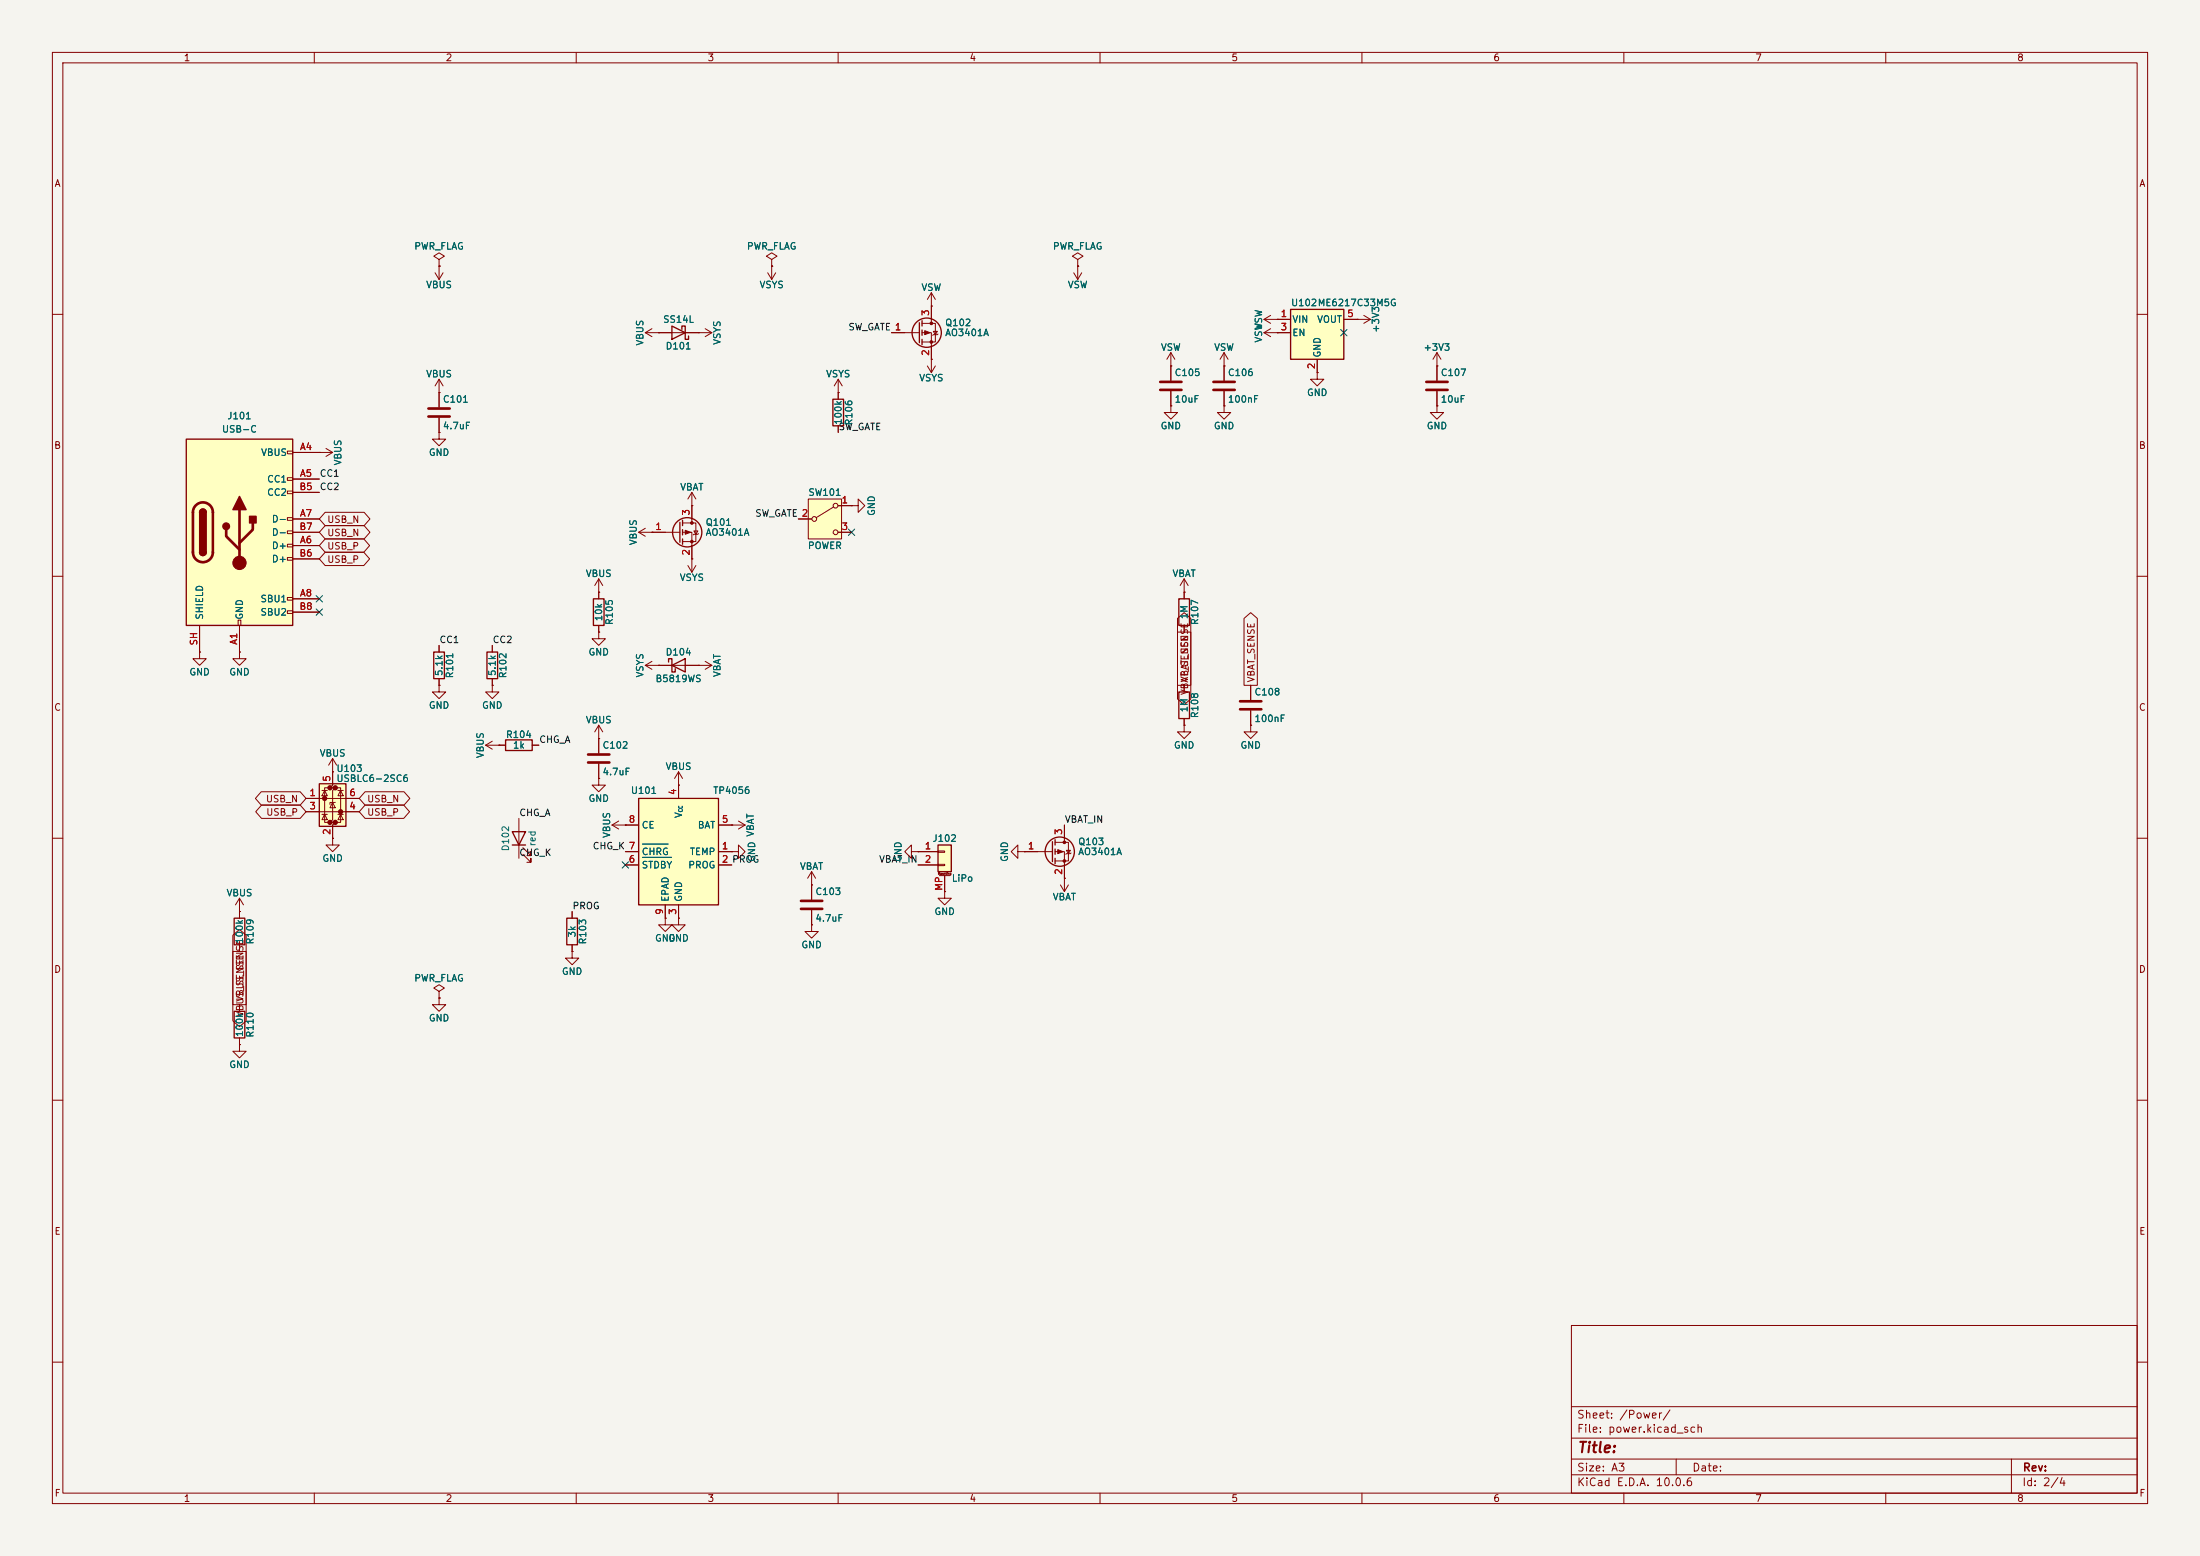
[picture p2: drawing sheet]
<svg xmlns="http://www.w3.org/2000/svg" width="420mm" height="297mm" viewBox="0 0 420 297" stroke-linecap="round" stroke-linejoin="round" font-family="sans-serif">
<path d="M0 0h420v297h-420z" fill="#f5f4ef" stroke="#f5f4ef" stroke-width=".19"/>
<g fill="none" stroke="#840000" stroke-width=".19">
<path d="M10 10h400v277h-400zM12 12h396v273h-396zM60 10v2M110 10v2M160 10v2M210 10v2M260 10v2M310 10v2M360 10v2M83.1 52.1l.7 1.2M83.8 50.8h.1M83.8 50.8v2.5"/>
<path d="M84.6 52.1l-.8 1.2M10 60h2M408 60h2M130.3 99.8h2.5v3.6h-2.5M132.1 96.5h.1M132.1 94v5.8M132.1 94l-.8 1.3M132.1 94l.7 1.3M10 110h2M114.3 113v1.3M114.3 119.4v1.3M124.5 101.6h5.3"/>
<path d="M130.3 101.6h1.8v7.6M131.3 108l.8 1.2M132.1 106.7h.1M132.5 101.3h.7l-.4 .7zM132.8 108l-.7 1.2M133.3 101.9l-1 .2M408 110h2M114.3 120.7v1.2h1.3l-1.3 1.3-1.3-1.3h1.3M114.3 120.7h.1M123.2 127h12.7M123.2 127l1.3 .8M124.5 126.2l-1.3 .8"/>
<path d="M125.7 127h.1M133.3 127h.1M134.6 126.2l1.3 .8M135.9 127l-1.3 .8M10 160h2M139.7 157.5h.1M139.7 157.5h2.5M141 156.7l1.2 .8M142.2 157.5l-1.2 .7M408 160h2M45.7 174h.1M45.7 171.5l-.7 1.2"/>
<path d="M45.7 171.5l.8 1.2M45.7 171.5v2.5M127 175.3v1.2h1.3l-1.3 1.3-1.3-1.3h1.3M127 175.3h.1M129.5 175.3v1.2h1.3l-1.3 1.3-1.2-1.3h1.2M129.5 175.3h.1M139.7 162.6h1.3v-1.3l1.2 1.3-1.2 1.2v-1.2M139.7 162.6h.1M10 210h2M408 210h2M300 253h108v32h-108zM10 260h2"/>
<path d="M300 278.5h108M300 274.5h108M300 268.5h108M320 278.5v3M384 278.5v6.5M408 260h2M60 285v2M110 285v2M160 285v2M210 285v2M260 285v2M300 281.5h108"/>
<path d="M310 285v2M360 285v2"/>
</g>
<g fill="none" stroke="#840000" stroke-width=".25">
<path d="M129.8 99.7v3.8M130.3 99.3v1M113.3 114.3h2v5.1h-2zM130.3 101.1v1M130.3 102.9v1M127.6 126.4v-.7h.7v2.6h.6v-.7M128.3 127l2.5-1.3v2.6z"/>
<circle cx="131.2" cy="101.6" r="2.79"/>
</g>
<g fill="#840000" stroke="#840000" stroke-width=".19">
<path d="M130.8 101.2l1 .4-1 .4z"/>
<circle cx="132.1" cy="99.8" r=".25"/>
<circle cx="132.1" cy="103.4" r=".25"/>
</g>
<path d="M121.9 152.4h15.3v20.3h-15.3z" fill="#ffffc2"/>
<path d="M128.3 62.2l2.5 1.3-2.5 1.3zM130.2 62.9v-.7h.6v2.6h.6v-.7M159 76.2h2v5.1h-2zM121.9 152.4h15.3v20.3h-15.3z" fill="none" stroke="#840000" stroke-width=".25"/>
<g fill="none" stroke="#840000" stroke-width=".19">
<path d="M123.2 63.5l1.3 .8M123.2 63.5h10.1M124.5 62.7l-1.3 .8M125.7 63.5h.1M160 74.9v1.3M160 81.3v1.3M162.6 96.5h1.2v-1.2l1.3 1.2-1.3 1.3v-1.3M162.6 96.5h.1M119.4 157.5h2.5M129.5 149.9v2.5M137.2 157.5h2.5M119.4 162.6h2.5"/>
<path d="M119.4 165.1h2.5M127 172.7v2.6M129.5 172.7v2.6M137.2 162.6h2.5M137.2 165.1h2.5"/>
</g>
<path d="M122.7 163.7h5.5M122.7 161.1h4.8" fill="none" stroke="#006464" stroke-width=".19"/>
<path d="M154.3 95.3h6.4v7.6h-6.4z" fill="#ffffc2"/>
<g fill="none" stroke="#840000" stroke-width=".19">
<path d="M146.6 52.1l.7 1.2M147.3 49.5l1-.6-1-.6-1 .6 1 .6v1.3M147.3 50.8h.1M147.3 50.8v2.5M148.1 52.1l-.8 1.2M177.8 58.4h.1M177.8 55.9v5.8M177.8 55.9l-.8 1.3M177.8 55.9l.8 1.3M133.3 63.5h.1M133.3 63.5h2.6M134.6 62.7l1.3 .8"/>
<path d="M135.9 63.5l-1.3 .8M160 74.9h.1M160 72.4l-.7 1.3M160 72.4l.8 1.3M160 72.4v2.5M170.2 63.5h5.3M176 61.7h2.6v3.6h-2.6M176 63.5h1.8v7.6M177 69.9l.8 1.2M177.8 68.6h.1M178.2 63.2h.7l-.3 .7zM178.6 69.9l-.8 1.2"/>
<path d="M179.1 63.8l-1 .2M233.7 69.9h.1M233.7 77.5v1.2h1.2l-1.2 1.3-1.3-1.3h1.3M233.7 77.5h.1M233.7 67.3v5.3M233.7 74.7v2.8M233.7 67.3l-.8 1.3M233.7 67.3l.7 1.3M241.3 63.5h2.5M241.3 61l1.3 .7M241.3 61h2.5M241.3 63.5l1.3 .8"/>
<path d="M242.6 60.2l-1.3 .8M242.6 62.7l-1.3 .8M243.8 61h.1M243.8 63.5h.1M152.4 99.1h2.5M154.3 95.3h6.4v7.6h-6.4zM159.1 96.8l-3.3 2M160 96.5h2.6M160 101.6h2.6M226.1 113h.1M226.1 110.5v3.8M226.1 119.4v1.3"/>
<path d="M226.1 110.5l-.8 1.3M226.1 110.5l.7 1.3M114.3 138.4l-.8 1.3M114.3 138.4l.8 1.3M114.3 138.4v5.4M226.1 138.4v1.3h1.2l-1.2 1.3-1.3-1.3h1.3M226.1 138.4h.1M226.1 130.8v1.3M226.1 137.2v1.2M238.8 138.4v1.3h1.2l-1.2 1.3-1.3-1.3h1.3M238.8 138.4h.1M238.8 130.8v2.8"/>
<path d="M238.8 135.6v2.8M114.3 141h.1M114.3 148.6v1.3h1.3l-1.3 1.2-1.3-1.2h1.3M114.3 148.6h.1M114.3 145.8v2.8M116.8 157.5l1.3 .7M116.8 157.5h2.6M118.1 156.7l-1.3 .8M119.4 157.5h.1M129.5 149.9h.1M129.5 147.3l-.7 1.3M129.5 147.3l.8 1.3"/>
<path d="M129.5 147.3v2.6M154.9 176.5v1.3h1.3l-1.3 1.3-1.2-1.3h1.2M154.9 176.5h.1M154.9 168.9h.1M154.9 166.4v5.3M154.9 173.7v2.8M154.9 166.4l-.7 1.2M154.9 166.4l.8 1.2M174 162.6v-1.3l-1.3 1.3 1.3 1.2v-1.2h1.3M175.3 162.6h.1M180.3 170.2v1.3h1.3l-1.3 1.2-1.2-1.2h1.2M180.3 170.2h.1"/>
<circle cx="155.4" cy="99.1" r=".46"/>
<circle cx="159.5" cy="96.5" r=".46"/>
<circle cx="159.5" cy="101.6" r=".46"/>
</g>
<path d="M231.6 72.9h4.1M231.6 74.4h4.1M236.7 133.9h4.1M236.7 135.4h4.1M112.3 144h4M112.3 145.5h4M152.9 172h4.1M152.9 173.5h4.1" fill="none" stroke="#840000" stroke-width=".51"/>
<g fill="none" stroke="#840000" stroke-width=".25">
<path d="M175.5 61.6v3.8M176 61.2v1M176 63v1M176 64.8v1M225 114.3h2.1v5.1h-2.1zM225 132.1h2.1v5.1h-2.1z"/>
<circle cx="176.9" cy="63.5" r="2.79"/>
</g>
<g fill="#840000" stroke="#840000" stroke-width=".19">
<path d="M176.5 63.1l1 .4-1 .4z"/>
<circle cx="177.8" cy="61.7" r=".25"/>
<circle cx="177.8" cy="65.3" r=".25"/>
</g>
<path d="M179.1 161.3h2.5v5.1h-2.5z" fill="#ffffc2"/>
<g fill="none" stroke="#840000" stroke-width=".25">
<path d="M179.1 161.3h2.5v5.1h-2.5zM200.9 160.7v3.8M201.4 160.3v1M201.4 162.1v1M201.4 163.8v1"/>
<circle cx="202.3" cy="162.6" r="2.79"/>
</g>
<g fill="none" stroke="#840000" stroke-width=".19">
<path d="M251.5 71.1v1.3h1.2l-1.2 1.3-1.3-1.3h1.3M251.5 71.1h.1M259.1 61h.1M259.1 61h2.5M260.3 60.2l1.3 .8M261.6 61l-1.3 .7M274.3 69.9h.1M274.3 67.3v5.3M274.3 74.7v2.8M274.3 67.3l-.7 1.3M274.3 67.3l.8 1.3M114.3 113h.1"/>
<path d="M114.3 110.5l-.8 1.3M114.3 110.5l.8 1.3M114.3 110.5v2.5M203.2 157.5v3.3M175.3 162.6h3.8M175.3 165.1h3.8M179.1 162.4h1.2v.3h-1.2zM179.1 165h1.2v.2h-1.2zM179.3 167.1h2.1M180.3 167.1v3.1M194.3 162.6v-1.3l-1.3 1.3 1.3 1.2v-1.2h1.3M195.6 162.6h.1"/>
<path d="M195.6 162.6h5.3M201.4 160.8h2.6v3.5h-2.6M201.4 162.6h1.8v7.6M202.4 168.9l.8 1.3M203.2 167.6h.1M203.6 162.3h.7l-.3 .6zM204 168.9l-.8 1.3M204.5 162.8l-1 .3"/>
</g>
<g fill="#840000" stroke="#840000" stroke-width=".19">
<path d="M201.9 162.2l1 .4-1 .3z"/>
<circle cx="203.2" cy="160.8" r=".25"/>
<circle cx="203.2" cy="164.3" r=".25"/>
</g>
<path d="M272.3 72.9h4.1M272.3 74.4h4.1" fill="none" stroke="#840000" stroke-width=".51"/>
<path d="M246.4 59.1h10.1v9.5h-10.1z" fill="#ffffc2"/>
<path d="M246.4 59.1h10.1v9.5h-10.1z" fill="none" stroke="#840000" stroke-width=".25"/>
<path d="M243.8 61h2.6M243.8 63.5h2.6M251.5 68.6v2.5M256.5 61h2.6M38.1 124.5v1.2h1.3l-1.3 1.3-1.3-1.3h1.3M38.1 124.5h.1" fill="none" stroke="#840000" stroke-width=".19"/>
<path d="M35.6 83.8h20.3v35.6h-20.3z" fill="#ffffc2"/>
<g fill="none" stroke="#840000" stroke-width=".19">
<path d="M83.8 49.5l1-.6-1-.6-1 .6 1 .6v1.3M83.8 50.8h.1M205 52.1l.7 1.2M205.7 50.8h.1M205.7 49.5l1.1-.6-1.1-.6-1 .6 1 .6v1.3M205.7 50.8v2.5M206.5 52.1l-.8 1.2M83.8 74.9h.1M83.8 72.4v5.3M83.8 79.8v2.8M83.8 72.4l-.7 1.3M83.8 72.4l.8 1.3"/>
<path d="M223.5 77.5v1.2h1.3l-1.3 1.3-1.3-1.3h1.3M223.5 77.5h.1M223.5 69.9h.1M223.5 67.3l-.7 1.3M223.5 67.3l.8 1.3M223.5 67.3v5.3M223.5 74.7v2.8M274.3 77.5v1.2h1.3l-1.3 1.3-1.3-1.3h1.3M274.3 77.5h.1M54.9 86.1h1v.5h-1zM54.9 91.2h1v.5h-1zM54.9 93.7h1v.5h-1z"/>
<path d="M54.9 98.8h1v.5h-1zM55.9 86.4h5.1M55.9 91.4h5.1M55.9 99.1h5.1M55.9 94h5.1M83.8 82.6v1.2h1.3l-1.3 1.3-1.3-1.3h1.3M83.8 82.6h.1M38.1 119.4v5.1M45.5 118.4h.5v1h-.5zM45.7 119.4v5.1M54.9 101.3h1v.6h-1zM54.9 103.9h1v.5h-1z"/>
<path d="M54.9 106.4h1v.5h-1zM54.9 114h1v.6h-1zM54.9 116.6h1v.5h-1zM55.9 104.1h5.1M55.9 114.3h5.1M55.9 106.7h5.1M55.9 101.6h5.1M55.9 116.8h5.1M121.9 101.6h2.6M121.9 101.6l1.3 .8M123.2 100.8l-1.3 .8M124.5 101.6h.1"/>
<path d="M45.7 124.5v1.2h1.3l-1.3 1.3-1.3-1.3h1.3M45.7 124.5h.1M83.8 130.8v1.3h1.3l-1.3 1.3-1.3-1.3h1.3M83.8 130.8h.1M83.8 123.2v1.3M83.8 129.5v1.3M109.2 174v1.3M83.8 190.5v1.3h1.3l-1.3 1.2-1.3-1.2h1.3M83.8 190.5h.1M83.8 189.2l1-.6-1-.6-1 .6 1 .6v1.3M109.2 181.6v1.3h1.3l-1.3 1.3-1.3-1.3h1.3M109.2 181.6h.1"/>
<path d="M109.2 180.3v1.3"/>
</g>
<path d="M35.6 83.8h20.3v35.6h-20.3zM38.1 97.8a.64 .64 0 0 1 .6-.6 .64 .64 0 0 1 .7 .6M38.1 105.4a.64 .64 0 0 0 .6 .6 .64 .64 0 0 0 .7-.6M82.8 124.5h2v5h-2zM108.2 175.3h2v5h-2z" fill="none" stroke="#840000" stroke-width=".25"/>
<path d="M81.8 78h4.1M81.8 79.5h4.1M221.5 72.9h4.1M221.5 74.4h4.1M37.4 96.5a1.9 1.9 0 0 1 2.1-.5 1.9 1.9 0 0 1 1.1 1.8v7.6a1.91 1.91 0 0 1-1.9 1.9 1.91 1.91 0 0 1-1.9-1.9v-7.8l.2-.6zM45.7 97.3v10.1M48.3 99.8v1.3l-2.6 2.5M43.2 101.1v1.3l2.5 2.5" fill="none" stroke="#840000" stroke-width=".51"/>
<g fill="#840000" stroke="#840000" stroke-width=".25">
<path d="M38.1 97.8h1.3v7.6h-1.3z"/>
<path d="M38.3 97.3a.64 .64 0 0 1 .7-.1 .64 .64 0 0 1 .4 .6h-1.3z"/>
<path d="M38.1 105.4h1.3a.64 .64 0 0 1-.7 .6 .64 .64 0 0 1-.6-.6z"/>
<path d="M45.7 94.7l1.3 2.6h-2.6z"/>
<path d="M47.6 98.6h1.3v1.2h-1.3z"/>
<circle cx="43.2" cy="100.5" r=".63"/>
</g>
<circle cx="45.7" cy="107.4" r="1.27" fill="#840000" stroke="#840000" stroke-width=".19"/>
<path d="M61 149.6h5v8.1h-5z" fill="#ffffc2"/>
<g fill="#840000" stroke="#840000" stroke-width=".51">
<circle cx="62" cy="152.4" r=".25"/>
<circle cx="63" cy="150.4" r=".25"/>
<circle cx="63" cy="157" r=".25"/>
<circle cx="64" cy="150.4" r=".25"/>
<circle cx="64" cy="157" r=".25"/>
<circle cx="65" cy="154.9" r=".25"/>
</g>
<g fill="none" stroke="#840000" stroke-width=".19">
<path d="M83.8 50.8h.1M147.3 50.8h.1M177.8 58.4h.1M177.8 58.4v2.6M205.7 50.8h.1M83.8 74.9h.1M83.8 74.9v2.8M83.8 79.8v2.8M125.7 63.5h.1M125.7 63.5h2.6M130.8 63.5h2.5M133.3 63.5h.1"/>
<path d="M160 74.9h.1M160 74.9v1.3M170.2 63.5h2.5M177.8 68.6h.1M177.8 66v2.6M223.5 77.5h.1M223.5 69.9h.1M223.5 69.9v2.7M223.5 74.7v2.8M233.7 69.9h.1M233.7 77.5h.1M233.7 69.9v2.7"/>
<path d="M233.7 74.7v2.8M243.8 61h.1M243.8 63.5h.1M243.8 63.5h2.6M243.8 61h2.6M251.5 71.1h.1M251.5 68.6v2.5M256.5 61h2.6M259.1 61h.1M274.3 69.9h.1M274.3 77.5h.1M274.3 69.9v2.7"/>
<path d="M274.3 74.7v2.8M55.9 86.4h7.6M55.9 99.1h5.1M55.9 91.4h5.1M55.9 94h5.1M61 86.4h.1M62.1 97.8h7.4l1.1 1.3-1.1 1.2h-7.4l-1.1-1.2zM62.2 85.6l1.3 .8M63.5 86.4l-1.3 .7M83.8 82.6h.1M132.1 96.5h.1M132.1 96.5v2.6"/>
<path d="M152.4 99.1h2.5M160 81.3v1.3M160 96.5h2.6M162.6 96.5h.1M38.1 119.4v5.1M45.7 119.4v5.1M55.9 101.6h5.1M55.9 104.1h5.1M55.9 114.3h5.1M55.9 106.7h5.1M55.9 116.8h5.1M62.1 105.4h7.4l1.1 1.3-1.1 1.3h-7.4l-1.1-1.3z"/>
<path d="M62.1 100.3h7.4l1.1 1.3-1.1 1.3h-7.4l-1.1-1.3zM62.1 102.9h7.4l1.1 1.2-1.1 1.3h-7.4l-1.1-1.3zM114.3 113h.1M114.3 113v1.3M114.3 119.4v1.3M124.5 101.6h.1M124.5 101.6h2.5M132.1 106.7h.1M132.1 104.1v2.6M160 101.6h2.6M224.8 118l1.3-1.1 1.2 1.1v12.8h-2.5zM226.1 113h.1"/>
<path d="M226.1 113v1.3M226.1 119.4v1.3M237.5 118l1.3-1.1 1.2 1.1v12.8h-2.5zM38.1 124.5h.1M45.7 124.5h.1M83.8 130.8h.1M83.8 123.2v1.3M83.8 129.5v1.3M94 130.8v1.3h1.2l-1.2 1.3-1.3-1.3h1.3M94 130.8h.1M94 123.2v1.3M94 129.5v1.3"/>
<path d="M114.3 120.7h.1M125.7 127h.1M125.7 127h2.6M130.8 127h2.5M133.3 127h.1M224.8 120.7h2.5v12.7l-1.2 1.1-1.3-1.1zM226.1 138.4h.1M226.1 130.8v1.3M226.1 137.2v1.2M238.8 138.4h.1M238.8 130.8v2.8M238.8 135.6v2.8"/>
<path d="M49.9 151.1h7.4l1.1 1.3-1.1 1.3h-7.4l-1.1-1.3zM49.9 153.7h7.4l1.1 1.2-1.1 1.3h-7.4l-1.1-1.3zM58.4 152.4h10.2M58.4 154.9h10.2M61.5 155.4h1M61.5 150.9h1M62 150.9l.5 1h-1zM62 155.4l.5 1.1h-1zM63 150.4h-1v6.6h1M63.5 144.8v5.1l-.5 .5h1l-.5 .5v5.6l-.5 .5h1l-.5 .5v2.5M63.5 153.2l.5 1h-1zM63.5 147.3h.1"/>
<path d="M63.5 144.8l-.8 1.3M63.5 144.8l.8 1.3M64 153.2h-1v.3M64 150.4h1v6.6h-1M64.5 155.4h1M64.5 150.9h1M65 150.9l.5 1h-1zM65 155.4l.5 1.1h-1zM69.7 151.1h7.4l1.1 1.3-1.1 1.3h-7.4l-1.1-1.3zM69.7 153.7h7.4l1.1 1.2-1.1 1.3h-7.4l-1.1-1.3zM92.7 142.2l1.3 .8M92.7 142.2h3.8"/>
<path d="M94 141.5l-1.3 .7M95.2 142.2h.1M99.1 156.2v7.6M101.6 142.2h1.3M114.3 141h.1M114.3 148.6h.1M114.3 141v2.8M114.3 145.8v2.8M119.4 157.5h.1M119.4 157.5h2.5M129.5 149.9h.1M129.5 149.9v2.5"/>
<path d="M137.2 157.5h2.5M139.7 157.5h.1M203.2 157.5v2.5M44.4 178.5l1.3-1.1 1.3 1.1v13.3h-2.6zM45.7 174h.1M45.7 174v1.3M63.5 160v1.3h1.3l-1.3 1.3-1.3-1.3h1.3M63.5 160h.1M99.8 163.1l1.5 1.5v-.8v.8h-.7M99.8 161.8l1.5 1.5v-.7v.7h-.7M109.2 174v1.3M119.4 162.6h2.5"/>
<path d="M119.4 165.1h2.5M127 175.3h.1M127 172.7v2.6M129.5 175.3h.1M129.5 172.7v2.6M137.2 162.6h2.5M137.2 165.1h2.5M139.7 162.6h.1M154.9 176.5h.1M154.9 168.9h.1M154.9 168.9v2.8M154.9 173.7v2.8"/>
<path d="M175.3 162.6h.1M175.3 162.6h3.8M175.3 165.1h3.8M180.3 170.2h.1M180.3 167.1v3.1M195.6 162.6h.1M195.6 162.6h2.5M203.2 167.6h.1M203.2 165.1v2.5M44.4 181.6h2.6v13.3l-1.3 1.1-1.3-1.1zM45.7 199.4v1.3h1.3l-1.3 1.2-1.3-1.2h1.3M45.7 199.4h.1"/>
<path d="M45.7 180.3v1.3M45.7 191.8v1.2M45.7 198.1v1.3M83.8 190.5h.1M109.2 181.6h.1M109.2 180.3v1.3"/>
</g>
<path d="M93 124.5h2v5h-2zM61 149.6h5v8.1h-5zM96.5 141.2h5.1v2.1h-5.1zM97.8 158.8h2.5l-1.2 2.5zM44.7 175.3h2v5h-2zM97.8 161.3h2.5M44.7 193h2v5.1h-2z" fill="none" stroke="#840000" stroke-width=".25"/>
<path d="M255.9 62.9l1.2 1.2M257.1 62.9l-1.2 1.2M60.4 116.2l1.2 1.2M60.4 113.7l1.2 1.2M61.6 116.2l-1.2 1.2M61.6 113.7l-1.2 1.2M162 101l1.2 1.2M163.2 101l-1.2 1.2M118.8 164.5l1.2 1.2M120 164.5l-1.2 1.2" fill="none" stroke="#000084" stroke-width=".19"/>
<path d="M122.7 163.7h5.5M122.7 161.1h4.8" fill="none" stroke="#006464" stroke-width=".19"/>
<text font-size="2" fill="#840000" x="301" y="277.8">Title:</text>
<g font-size="1.5" fill="#840000">
<text x="300.9" y="273.8">File: power.kicad_sch</text>
<text x="300.9" y="271.1">Sheet: /Power/</text>
<text x="300.9" y="281.2">Size: A3</text>
<text x="322.9" y="281.2">Date:</text>
<text x="386" y="281.2">Rev:</text>
<text x="300.9" y="284">KiCad E.D.A. 10.0.6</text>
<text x="385.9" y="284">Id: 2/4</text>
</g>
<g font-size="1.3" fill="#840000">
<text x="35" y="12">1</text>
<text x="85" y="12">2</text>
<text x="135" y="12">3</text>
<text x="185" y="12">4</text>
<text x="235" y="12">5</text>
<text x="285" y="12">6</text>
<text x="335" y="12">7</text>
<text x="385" y="12">8</text>
<text x="10.3" y="36">A</text>
<text x="408.3" y="36">A</text>
<text x="10.2" y="86">B</text>
<text x="408.2" y="86">B</text>
<text x="62.4" y="100.1">USB_N</text>
<text x="62.4" y="107.7">USB_P</text>
<text x="62.4" y="102.7">USB_N</text>
<text x="62.4" y="105.2">USB_P</text>
<text x="227.1" y="130.4" transform="rotate(-90 227.1 130.4)">VBAT_SENSE 1M</text>
<text x="239.8" y="130.4" transform="rotate(-90 239.8 130.4)">VBAT_SENSE</text>
<text x="10.2" y="136">C</text>
<text x="408.2" y="136">C</text>
<text x="50.7" y="153.5">USB_N</text>
<text x="50.7" y="156">USB_P</text>
<text x="70" y="153.5">USB_N</text>
<text x="70" y="156">USB_P</text>
<text x="10.2" y="186">D</text>
<text x="408.2" y="186">D</text>
<text x="46.8" y="191.3" transform="rotate(-90 46.8 191.3)">VBUS_SENSE</text>
<text x="10.3" y="236">E</text>
<text x="408.3" y="236">E</text>
<text x="10.3" y="286">F</text>
<text x="35" y="287">1</text>
<text x="85" y="287">2</text>
<text x="135" y="287">3</text>
<text x="185" y="287">4</text>
<text x="235" y="287">5</text>
<text x="285" y="287">6</text>
<text x="335" y="287">7</text>
<text x="385" y="287">8</text>
<text x="408.3" y="286">F</text>
</g>
<g font-size="1.3" fill="#006464">
<text x="79" y="48">PWR_FLAG</text>
<text x="142.5" y="48">PWR_FLAG</text>
<text x="200.9" y="48">PWR_FLAG</text>
<text x="81.2" y="55.3">VBUS</text>
<text x="144.9" y="55.3">VSYS</text>
<text x="175.8" y="55.8">VSW</text>
<text x="203.7" y="55.3">VSW</text>
<text x="246.4" y="58.7">U102ME6217C33M5G</text>
<text x="126.5" y="61.9">SS14L</text>
<text x="137.9" y="65.9" transform="rotate(-90 137.9 65.9)">VSYS</text>
<text x="180.3" y="62.6">Q102</text>
<text x="180.3" y="64.5">AO3401A</text>
<text x="241.2" y="63" transform="rotate(-90 241.2 63)">VSW</text>
<text x="246.6" y="61.9">VIN</text>
<text x="246.6" y="64.5">EN</text>
<text x="251.3" y="61.9">VOUT</text>
<text x="263.6" y="63.6" transform="rotate(-90 263.6 63.6)">+3V3</text>
<text x="123.1" y="66.1" transform="rotate(-90 123.1 66.1)">VBUS</text>
<text x="127" y="67">D101</text>
<text x="221.5" y="67.3">VSW</text>
<text x="231.7" y="67.3">VSW</text>
<text x="252.4" y="68.4" transform="rotate(-90 252.4 68.4)">GND</text>
<text x="271.7" y="67.3">+3V3</text>
<text x="81.2" y="72.3">VBUS</text>
<text x="84.4" y="77.2">C101</text>
<text x="157.6" y="72.3">VSYS</text>
<text x="175.4" y="73.1">VSYS</text>
<text x="224.1" y="72.1">C105</text>
<text x="224.1" y="77.2">10uF</text>
<text x="234.3" y="72.1">C106</text>
<text x="234.3" y="77.2">100nF</text>
<text x="249.4" y="75.9">GND</text>
<text x="274.9" y="72.1">C107</text>
<text x="274.9" y="77.2">10uF</text>
<text x="42.3" y="82.9">USB-C</text>
<text x="43.3" y="80.3">J101</text>
<text x="84.4" y="82.2">4.7uF</text>
<text x="161" y="81.2" transform="rotate(-90 161 81.2)">100k</text>
<text x="163" y="81.3" transform="rotate(-90 163 81.3)">R106</text>
<text x="221.5" y="82.2">GND</text>
<text x="231.6" y="82.2">GND</text>
<text x="272.3" y="82.2">GND</text>
<text x="49.7" y="87.3">VBUS</text>
<text x="65.5" y="88.9" transform="rotate(-90 65.5 88.9)">VBUS</text>
<text x="81.8" y="87.3">GND</text>
<text x="50.9" y="92.4">CC1</text>
<text x="50.9" y="94.9">CC2</text>
<text x="129.7" y="93.9">VBAT</text>
<text x="154.2" y="94.9">SW101</text>
<text x="51.8" y="100">D-</text>
<text x="134.6" y="100.7">Q101</text>
<text x="167.3" y="98.6" transform="rotate(-90 167.3 98.6)">GND</text>
<text x="51.8" y="105.1">D+</text>
<text x="51.8" y="107.6">D+</text>
<text x="51.8" y="102.6">D-</text>
<text x="121.9" y="104.2" transform="rotate(-90 121.9 104.2)">VBUS</text>
<text x="134.6" y="102.6">AO3401A</text>
<text x="154.1" y="105.1">POWER</text>
<text x="111.7" y="110.4">VBUS</text>
<text x="129.7" y="111.2">VSYS</text>
<text x="223.7" y="110.4">VBAT</text>
<text x="39.1" y="118.4" transform="rotate(-90 39.1 118.4)">SHIELD</text>
<text x="46.7" y="118.4" transform="rotate(-90 46.7 118.4)">GND</text>
<text x="49.6" y="115.3">SBU1</text>
<text x="49.6" y="117.8">SBU2</text>
<text x="115.3" y="118.7" transform="rotate(-90 115.3 118.7)">10k</text>
<text x="117.3" y="119.4" transform="rotate(-90 117.3 119.4)">R105</text>
<text x="227" y="118.3" transform="rotate(-90 227 118.3)">1M</text>
<text x="229.1" y="119.4" transform="rotate(-90 229.1 119.4)">R107</text>
<text x="112.2" y="125.4">GND</text>
<text x="127" y="125.4">D104</text>
<text x="36" y="129.2">GND</text>
<text x="43.7" y="129.2">GND</text>
<text x="84.8" y="129.2" transform="rotate(-90 84.8 129.2)">5.1k</text>
<text x="86.8" y="129.6" transform="rotate(-90 86.8 129.6)">R101</text>
<text x="94.9" y="129.2" transform="rotate(-90 94.9 129.2)">5.1k</text>
<text x="97" y="129.6" transform="rotate(-90 97 129.6)">R102</text>
<text x="123.1" y="129.4" transform="rotate(-90 123.1 129.4)">VSYS</text>
<text x="125" y="130.5">B5819WS</text>
<text x="137.9" y="129.3" transform="rotate(-90 137.9 129.3)">VBAT</text>
<text x="81.8" y="135.6">GND</text>
<text x="91.9" y="135.6">GND</text>
<text x="227" y="136.1" transform="rotate(-90 227 136.1)">1M</text>
<text x="229.1" y="137.2" transform="rotate(-90 229.1 137.2)">R108</text>
<text x="239.4" y="133">C108</text>
<text x="96.5" y="141.2">R104</text>
<text x="97.8" y="143.2">1k</text>
<text x="111.7" y="138.4">VBUS</text>
<text x="114.9" y="143.2">C102</text>
<text x="224" y="143.2">GND</text>
<text x="236.7" y="143.2">GND</text>
<text x="239.4" y="138.1">100nF</text>
<text x="60.9" y="144.7">VBUS</text>
<text x="64.1" y="147.6">U103</text>
<text x="64.1" y="149.6">USBLC6-2SC6</text>
<text x="92.7" y="144.8" transform="rotate(-90 92.7 144.8)">VBUS</text>
<text x="114.9" y="148.3">4.7uF</text>
<text x="127" y="147.3">VBUS</text>
<text x="112.2" y="153.4">GND</text>
<text x="120.3" y="151.8">U101</text>
<text x="136" y="151.8">TP4056</text>
<text x="102.6" y="161.7" transform="rotate(-90 102.6 161.7)">red</text>
<text x="116.8" y="160.1" transform="rotate(-90 116.8 160.1)">VBUS</text>
<text x="122.4" y="158.4">CE</text>
<text x="130.5" y="156.3" transform="rotate(-90 130.5 156.3)">V</text>
<text x="133.1" y="158.4">BAT</text>
<text x="177.9" y="161">J102</text>
<text x="205.7" y="161.6">Q103</text>
<text x="61.4" y="164.8">GND</text>
<text x="97.5" y="162.6" transform="rotate(-90 97.5 162.6)">D102</text>
<text x="122.4" y="166.1">STDBY</text>
<text x="122.4" y="163.5">CHRG</text>
<text x="131.3" y="166.1">PROG</text>
<text x="131.6" y="163.5">TEMP</text>
<text x="144.5" y="164.6" transform="rotate(-90 144.5 164.6)">GND VBAT</text>
<text x="152.6" y="166.3">VBAT</text>
<text x="172.4" y="164.6" transform="rotate(-90 172.4 164.6)">GND</text>
<text x="192.7" y="164.6" transform="rotate(-90 192.7 164.6)">GND</text>
<text x="205.7" y="163.5">AO3401A</text>
<text x="43.1" y="171.4">VBUS</text>
<text x="128" y="172.2" transform="rotate(-90 128 172.2)">EPAD</text>
<text x="130.5" y="172.2" transform="rotate(-90 130.5 172.2)">GND</text>
<text x="155.6" y="171.1">C103</text>
<text x="181.6" y="168.6">LiPo</text>
<text x="200.9" y="172.2">VBAT</text>
<text x="110.2" y="179" transform="rotate(-90 110.2 179)">3k</text>
<text x="155.6" y="176.2">4.7uF</text>
<text x="178.3" y="175">GND</text>
<text x="46.7" y="180.3" transform="rotate(-90 46.7 180.3)">100k</text>
<text x="48.7" y="180.4" transform="rotate(-90 48.7 180.4)">R109</text>
<text x="112.2" y="180.4" transform="rotate(-90 112.2 180.4)">R103</text>
<text x="124.9" y="180">GND</text>
<text x="127.5" y="180">GND</text>
<text x="152.9" y="181.3">GND</text>
<text x="79" y="187.7">PWR_FLAG</text>
<text x="107.2" y="186.4">GND</text>
<text x="81.8" y="195.3">GND</text>
<text x="46.7" y="198" transform="rotate(-90 46.7 198)">100k</text>
<text x="48.7" y="198.2" transform="rotate(-90 48.7 198.2)">R110</text>
<text x="43.7" y="204.2">GND</text>
</g>
<g font-size="1.3" fill="#0f0f0f">
<text x="161.8" y="63.4">SW_GATE 1</text>
<text x="160" y="82.4">SW_GATE</text>
<text x="60.9" y="91.3">CC1</text>
<text x="60.9" y="93.9">CC2</text>
<text x="144.1" y="98.9">SW_GATE 2</text>
<text x="83.8" y="123.1">CC1</text>
<text x="94" y="123.1">CC2</text>
<text x="102.8" y="142.1">CHG_A</text>
<text x="99" y="156.1">CHG_A</text>
<text x="203.2" y="157.4">VBAT_IN</text>
<text x="99" y="163.7">CHG_K</text>
<text x="113" y="162.4">CHG_K 7</text>
<text x="167.7" y="165">VBAT_IN</text>
<text x="109.2" y="173.9">PROG</text>
</g>
<g font-size="1.3" fill="#a90000">
<text x="170.7" y="63.4">1</text>
<text x="177.7" y="60.4" transform="rotate(-90 177.7 60.4)">3</text>
<text x="244.4" y="60.8">1</text>
<text x="244.4" y="63.4">3</text>
<text x="257.1" y="60.8">5</text>
<text x="177.7" y="68" transform="rotate(-90 177.7 68)">2</text>
<text x="251.3" y="70.6" transform="rotate(-90 251.3 70.6)">2</text>
<text x="57.1" y="86.2">A4</text>
<text x="57.1" y="93.8">B5</text>
<text x="57.1" y="91.3">A5</text>
<text x="57.1" y="101.5">B7</text>
<text x="57.1" y="98.9">A7</text>
<text x="125" y="101.5">1</text>
<text x="131.9" y="98.5" transform="rotate(-90 131.9 98.5)">3</text>
<text x="152.9" y="98.9">2</text>
<text x="160.6" y="96.4">1</text>
<text x="160.6" y="101.5">3</text>
<text x="57.1" y="106.5">B6</text>
<text x="57.1" y="104">A6</text>
<text x="131.9" y="106.1" transform="rotate(-90 131.9 106.1)">2</text>
<text x="57.1" y="116.7">B8</text>
<text x="57.1" y="114.2">A8</text>
<text x="38" y="123.3" transform="rotate(-90 38 123.3)">SH</text>
<text x="45.6" y="123.2" transform="rotate(-90 45.6 123.2)">A1</text>
<text x="63.4" y="149.3" transform="rotate(-90 63.4 149.3)">5</text>
<text x="59" y="152.3">1</text>
<text x="59" y="154.8">3</text>
<text x="66.6" y="154.8">4</text>
<text x="66.6" y="152.3">6</text>
<text x="129.4" y="151.9" transform="rotate(-90 129.4 151.9)">4</text>
<text x="63.4" y="159.5" transform="rotate(-90 63.4 159.5)">2</text>
<text x="119.9" y="157.3">8</text>
<text x="137.7" y="157.3">5</text>
<text x="203.1" y="159.5" transform="rotate(-90 203.1 159.5)">3</text>
<text x="119.9" y="165">6</text>
<text x="119.9" y="162.4">7</text>
<text x="137.7" y="162.4">1</text>
<text x="137.7" y="165">2 PROG</text>
<text x="137.7" y="165">2</text>
<text x="176.4" y="162.4">1</text>
<text x="176.4" y="165">2</text>
<text x="196.1" y="162.4">1</text>
<text x="203.1" y="167.1" transform="rotate(-90 203.1 167.1)">2</text>
<text x="180.2" y="170.1" transform="rotate(-90 180.2 170.1)">MP</text>
<text x="126.9" y="174.7" transform="rotate(-90 126.9 174.7)">9</text>
<text x="129.4" y="174.7" transform="rotate(-90 129.4 174.7)">3</text>
</g>
<text font-size=".8" fill="#006464" x="130.5" y="155.1" transform="rotate(-90 130.5 155.1)">CC</text>
<text font-size=".4" fill="#840000" x="179" y="167">Mounting</text>
</svg>
